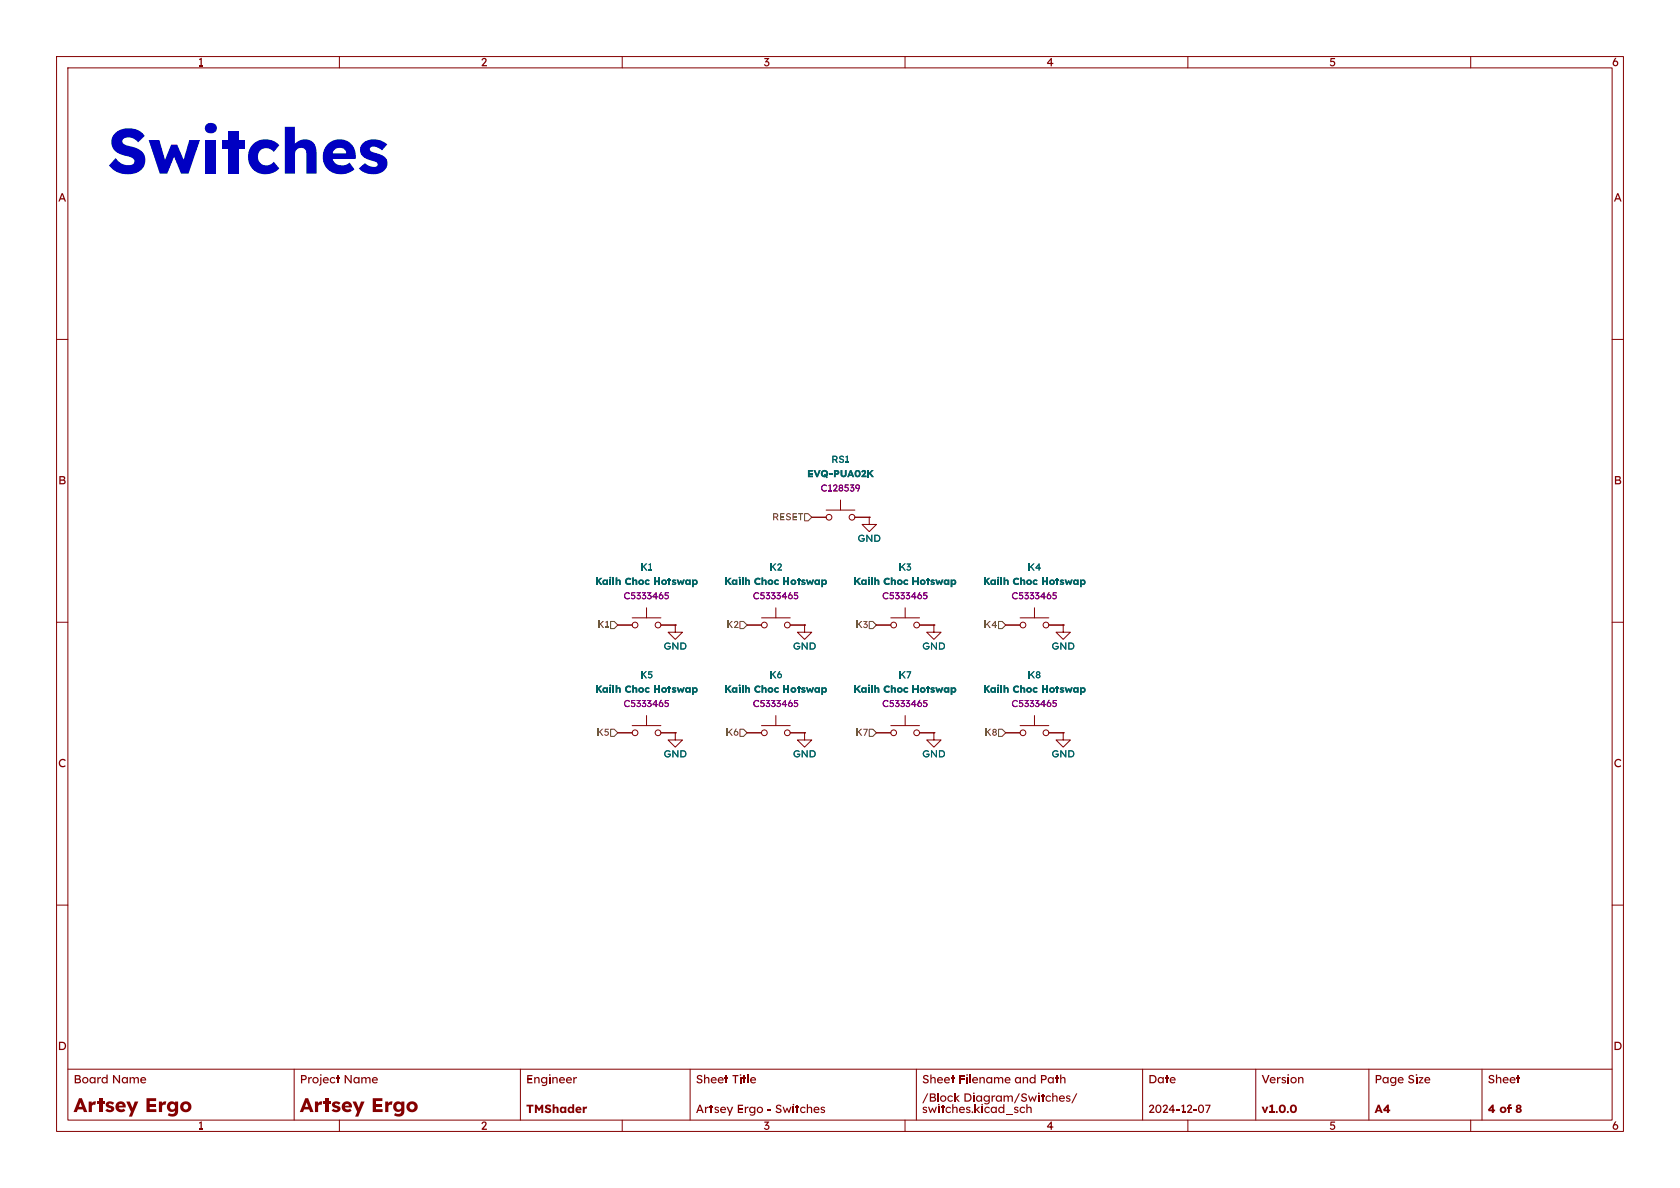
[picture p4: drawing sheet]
<svg xmlns="http://www.w3.org/2000/svg" width="297mm" height="210mm" viewBox="0 0 297 210" stroke-linecap="round" stroke-linejoin="round" font-family="sans-serif">
<path d="M10 10h277v190h-277zM12 12h273v186h-273zM60 10v2M110 10v2M160 10v2M210 10v2M260 10v2" fill="none" stroke="#840000" stroke-width=".18"/>
<path d="M235.2 10.3h.8v.2h-.6l-.1 .4a.45 .45 0 0 1 .7 0 .45 .45 0 0 1-.1 .7l-.4 .1a.25 .25 0 0 1-.3-.1 .25 .25 0 0 1 0-.3 .33 .33 0 0 0 .5 .2 .33 .33 0 0 0 .1-.5 .33 .33 0 0 0-.5 0l-.2-.1z" fill="#840000"/>
<path d="M60 198v2M110 198v2M160 198v2M210 198v2M260 198v2" fill="none" stroke="#840000" stroke-width=".18"/>
<path d="M235.2 198.3h.8v.2h-.6l-.1 .4a.45 .45 0 0 1 .7 .1 .45 .45 0 0 1-.1 .6l-.4 .1a.25 .25 0 0 1-.3-.1 .25 .25 0 0 1 0-.3 .33 .33 0 0 0 .5 .2 .33 .33 0 0 0 .1-.5 .33 .33 0 0 0-.5 0l-.2-.1z" fill="#840000"/>
<path d="M10 60h2M285 60h2M10 110h2M285 110h2M10 160h2M285 160h2M12 189h273" fill="none" stroke="#840000" stroke-width=".18"/>
<g fill="#840000">
<path d="M13.2 190l.9 .1 .2 .3-.2 .3a.42 .42 0 0 1 .2 .5 .42 .42 0 0 1-.5 .3h-.6v-.2h.6a.22 .22 0 0 0 .3-.2 .22 .22 0 0 0-.3-.2h-.4v.4h-.2v-.7h.7l.1-.1-.1-.2h-.5v.3h-.2z"/>
<path d="M14.7 190.5a.57 .57 0 0 1 .9 .2 .57 .57 0 0 1-.4 .8 .57 .57 0 0 1-.7-.5h.2a.34 .34 0 0 0 .5 .2 .34 .34 0 0 0 .1-.5 .34 .34 0 0 0-.6 .2l-.2 .1z"/>
<path d="M16 190.5l.3-.1 .4 .2v-.2h.2v1.1h-.2v-.2a.5 .5 0 0 1-.6 .2 .5 .5 0 0 1-.3-.5h.2a.34 .34 0 0 0 .5 .2 .34 .34 0 0 0 0-.5 .34 .34 0 0 0-.5 .2l-.2 .1z"/>
<path d="M17.2 190.4h.2v.4l.1-.3 .4-.1-.1 .2-.4 .2v.7h-.2z"/>
<path d="M18.1 190.5l.4-.1 .3 .1v-.5h.2v1.5h-.2v-.1a.51 .51 0 0 1-.6 .1 .51 .51 0 0 1-.3-.5h.3a.34 .34 0 0 0 .5 .2 .34 .34 0 0 0 0-.5 .34 .34 0 0 0-.5 .2l-.3 .1z"/>
<path d="M20 190h.2l.8 1.3v-1.3h.2v1.5h-.2l-.8-1.2v1.2h-.2z"/>
<path d="M21.7 190.5l.3-.1 .4 .2v-.2h.2v1.1h-.2v-.2a.5 .5 0 0 1-.6 .2 .5 .5 0 0 1-.3-.5h.2a.34 .34 0 0 0 .5 .2 .34 .34 0 0 0 .1-.5 .34 .34 0 0 0-.6 .2l-.2 .1z"/>
<path d="M22.9 190.4h.2v.3a.38 .38 0 0 1 .4-.3 .38 .38 0 0 1 .3 .3 .38 .38 0 0 1 .5-.3 .38 .38 0 0 1 .3 .4v.7h-.3v-.7l-.2-.2-.2 .1-.1 .8h-.2v-.8l-.3-.1-.2 .2v.7h-.2z"/>
<path d="M24.9 190.5a.53 .53 0 0 1 .7-.1 .53 .53 0 0 1 .2 .6h-.9v-.2l.7 .1a.36 .36 0 0 0-.5-.2 .36 .36 0 0 0-.1 .5 .36 .36 0 0 0 .5 .1l.2-.1 .1 .2a.59 .59 0 0 1-.8 0 .59 .59 0 0 1-.1-.9z"/>
</g>
<path d="M52 189v9" fill="none" stroke="#840000" stroke-width=".18"/>
<g fill="#840000">
<path d="M53.2 190h.6a.45 .45 0 0 1 .4 .5 .45 .45 0 0 1-.4 .4h-.4v.6h-.2v-.8h.7l.1-.2-.2-.2h-.4v.4h-.2z"/>
<path d="M54.5 190.4h.2v.4l.1-.3 .4-.1-.1 .2-.4 .2v.7h-.2z"/>
<path d="M55.4 190.5a.57 .57 0 0 1 .9 .2 .57 .57 0 0 1-.4 .8 .57 .57 0 0 1-.7-.5h.2a.34 .34 0 0 0 .6 .2 .34 .34 0 0 0 0-.6 .34 .34 0 0 0-.6 .3l-.2 .1z"/>
<path d="M56.6 190.4h.2v1.2l-.1 .3h-.3v-.1l.2-.2z"/>
<path d="M57.2 190.5a.53 .53 0 0 1 .6-.1 .53 .53 0 0 1 .3 .6h-.9v-.2l.7 .1a.36 .36 0 0 0-.5-.2 .36 .36 0 0 0-.2 .5 .36 .36 0 0 0 .5 .1l.3-.1 .1 .2a.59 .59 0 0 1-.9 0 .59 .59 0 0 1 0-.9z"/>
<path d="M58.5 190.5l.5-.1 .3 .2-.1 .2a.36 .36 0 0 0-.6-.1 .36 .36 0 0 0 0 .5 .36 .36 0 0 0 .6 0l.1 .1a.57 .57 0 0 1-.9 .1 .57 .57 0 0 1 .1-.9z"/>
<path d="M59.6 190.1h.2v1.4h-.2z"/>
<path d="M59.4 190.4h.7v.2h-.7z"/>
<path d="M60.9 190h.2l.9 1.3v-1.3h.2v1.5h-.2l-.9-1.2 .1 1.2h-.3z"/>
<path d="M62.6 190.5l.4-.1 .3 .2v-.2h.3v1.1h-.3v-.2a.5 .5 0 0 1-.5 .2 .5 .5 0 0 1-.3-.5h.2a.34 .34 0 0 0 .5 .2 .34 .34 0 0 0 0-.5 .34 .34 0 0 0-.5 .2l-.2 .1z"/>
<path d="M63.9 190.4h.2l-.1 .3a.38 .38 0 0 1 .4-.3 .38 .38 0 0 1 .4 .3 .38 .38 0 0 1 .4-.3 .38 .38 0 0 1 .3 .4v.7h-.2v-.7l-.2-.2-.3 .1v.8h-.2v-.8l-.3-.1-.2 .2v.7h-.2z"/>
<path d="M65.9 190.5a.53 .53 0 0 1 .6-.1 .53 .53 0 0 1 .3 .6h-.9l-.1-.2 .8 .1a.36 .36 0 0 0-.5-.2 .36 .36 0 0 0-.2 .5 .36 .36 0 0 0 .5 .1l.2-.1 .2 .2a.59 .59 0 0 1-.9 0 .59 .59 0 0 1 0-.9z"/>
<path d="M93.2 190h.9v.3h-.7v1h.7v.2h-.9z"/>
<path d="M93.3 190.6h.7v.3h-.7z"/>
<path d="M94.4 190.4h.3l-.1 .3a.4 .4 0 0 1 .5-.3 .4 .4 0 0 1 .3 .4v.7h-.2v-.8l-.3-.1-.2 .1v.8h-.3z"/>
<path d="M95.8 190.5l.4-.1 .3 .2v-.2h.3v1a.59 .59 0 0 1-.4 .6 .59 .59 0 0 1-.6-.1v-.2a.4 .4 0 0 0 .5 .1 .4 .4 0 0 0 .2-.5 .51 .51 0 0 1-.6 .2 .51 .51 0 0 1-.3-.5h.2a.35 .35 0 0 0 .6 .3 .35 .35 0 0 0 0-.6 .35 .35 0 0 0-.6 .2l-.2 .1z"/>
<path d="M97.1 190.4h.2v1.1h-.2z"/>
<path d="M97.6 190.4h.3l-.1 .3a.4 .4 0 0 1 .5-.3 .4 .4 0 0 1 .3 .4v.7h-.2v-.8l-.3-.1-.2 .1v.8h-.3z"/>
<path d="M99 190.5a.53 .53 0 0 1 .6-.1 .53 .53 0 0 1 .3 .6h-.9l-.1-.2 .8 .1a.36 .36 0 0 0-.5-.2 .36 .36 0 0 0-.2 .5 .36 .36 0 0 0 .5 .1l.2-.1 .1 .2a.59 .59 0 0 1-.8 0 .59 .59 0 0 1 0-.9z"/>
<path d="M100.2 190.5a.53 .53 0 0 1 .6-.1 .53 .53 0 0 1 .3 .6h-.9v-.2l.7 .1a.36 .36 0 0 0-.5-.2 .36 .36 0 0 0-.2 .5 .36 .36 0 0 0 .5 .1l.3-.1 .1 .2a.59 .59 0 0 1-.9 0 .59 .59 0 0 1 0-.9z"/>
<path d="M101.3 190.4h.3v.4l.1-.3 .3-.1v.2l-.4 .2v.7h-.3z"/>
<path d="M103 195.6h.3l.1 .4v-.3l.4-.1-.1 .4-.3 .1v.7h-.4z"/>
<circle cx="56.7" cy="190" r=".14"/>
<circle cx="97.2" cy="190" r=".14"/>
</g>
<path d="M92 189v9M122 189v9M162 189v9" fill="none" stroke="#840000" stroke-width=".18"/>
<g fill="#840000">
<path d="M123.3 190.1a.61 .61 0 0 1 .9 .2l-.2 .1a.28 .28 0 0 0-.3-.2 .28 .28 0 0 0-.2 .4 .48 .48 0 0 1 .6 .3 .48 .48 0 0 1-.2 .6h-.5l-.3-.3 .2-.1 .2 .2a.27 .27 0 0 0 .5-.2 .27 .27 0 0 0-.4-.2 .41 .41 0 0 1-.4-.3 .41 .41 0 0 1 .1-.5z"/>
<path d="M124.5 190h.2l-.1 .7a.4 .4 0 0 1 .5-.3 .4 .4 0 0 1 .3 .4v.7h-.2v-.8l-.2-.1-.3 .1v.8h-.2z"/>
<path d="M125.8 190.5a.53 .53 0 0 1 .6-.1 .53 .53 0 0 1 .3 .6h-.9v-.2l.7 .1a.36 .36 0 0 0-.5-.2 .36 .36 0 0 0-.2 .5 .36 .36 0 0 0 .5 .1l.3-.1 .1 .2a.59 .59 0 0 1-.9 0 .59 .59 0 0 1 0-.9z"/>
<path d="M127 190.5a.53 .53 0 0 1 .7-.1 .53 .53 0 0 1 .2 .6h-.9v-.2l.7 .1a.36 .36 0 0 0-.5-.2 .36 .36 0 0 0-.1 .5 .36 .36 0 0 0 .5 .1l.2-.1 .1 .2a.59 .59 0 0 1-.8 0 .59 .59 0 0 1-.1-.9z"/>
<path d="M128.3 190.1h.2v1.4h-.2z"/>
<path d="M128.1 190.4h.7v.2h-.7z"/>
<path d="M129.5 190h1v.3h-.4v1.2h-.2v-1.2h-.4z"/>
<path d="M130.8 190.4h.2v1.1h-.2z"/>
<path d="M131.5 190.1h.2v1.4h-.2z"/>
<path d="M131.3 190.4h.7v.2h-.7z"/>
<path d="M132.2 190h.2v1.5h-.2z"/>
<path d="M132.8 190.5a.53 .53 0 0 1 .6-.1 .53 .53 0 0 1 .3 .6h-.9l-.1-.2 .7 .1a.36 .36 0 0 0-.4-.2 .36 .36 0 0 0-.2 .5 .36 .36 0 0 0 .5 .1l.2-.1 .1 .2a.59 .59 0 0 1-.8 0 .59 .59 0 0 1 0-.9z"/>
<path d="M181.4 195.2h.3l-.1 .7a.4 .4 0 0 1 .5-.3 .4 .4 0 0 1 .3 .5v.7h-.2v-.9l-.3-.1-.2 .2v.8h-.3z"/>
<path d="M163.3 190.1a.61 .61 0 0 1 .9 .2l-.2 .1a.28 .28 0 0 0-.3-.2 .28 .28 0 0 0-.2 .4 .48 .48 0 0 1 .6 .3 .48 .48 0 0 1-.2 .6h-.5l-.3-.3 .2-.1 .2 .2a.27 .27 0 0 0 .5-.2 .27 .27 0 0 0-.4-.2 .41 .41 0 0 1-.4-.3 .41 .41 0 0 1 .1-.5z"/>
<path d="M164.5 190h.2l-.1 .7a.4 .4 0 0 1 .5-.3 .4 .4 0 0 1 .3 .4v.7h-.2v-.8l-.2-.1-.3 .1v.8h-.2z"/>
<path d="M165.8 190.5a.53 .53 0 0 1 .6-.1 .53 .53 0 0 1 .3 .6h-.9v-.2l.7 .1a.36 .36 0 0 0-.5-.2 .36 .36 0 0 0-.2 .5 .36 .36 0 0 0 .5 .1l.3-.1 .1 .2a.59 .59 0 0 1-.9 0 .59 .59 0 0 1 0-.9z"/>
<path d="M167 190.5a.53 .53 0 0 1 .7-.1 .53 .53 0 0 1 .2 .6h-.9v-.2l.7 .1a.36 .36 0 0 0-.5-.2 .36 .36 0 0 0-.1 .5 .36 .36 0 0 0 .5 .1l.2-.1 .1 .2a.59 .59 0 0 1-.8 0 .59 .59 0 0 1-.1-.9z"/>
<path d="M168.3 190.1h.2v1.4h-.2z"/>
<path d="M168.1 190.4h.7v.2h-.7z"/>
<path d="M169.6 190h.2v1.5h-.2z"/>
<path d="M169.7 190.7h.8v.2h-.8z"/>
<path d="M169.7 190h.9v.3h-.9z"/>
<path d="M170.9 190.4h.2v1.1h-.2z"/>
<path d="M171.4 190h.2v1.5h-.2z"/>
<path d="M172 190.5a.53 .53 0 0 1 .6-.1 .53 .53 0 0 1 .3 .6h-.9v-.2l.7 .1a.36 .36 0 0 0-.5-.2 .36 .36 0 0 0-.2 .5 .36 .36 0 0 0 .5 .1l.3-.1 .1 .2a.59 .59 0 0 1-.9 0 .59 .59 0 0 1 0-.9z"/>
<path d="M173.1 190.4h.3l-.1 .3a.4 .4 0 0 1 .5-.3 .4 .4 0 0 1 .3 .4v.7h-.2v-.8l-.2-.1-.3 .1v.8h-.3z"/>
<path d="M174.5 190.5l.3-.1 .4 .2v-.2h.2v1.1h-.2v-.2a.5 .5 0 0 1-.6 .2 .5 .5 0 0 1-.3-.5h.2a.33 .33 0 0 0 .5 .2 .33 .33 0 0 0 .1-.5 .33 .33 0 0 0-.6 .2l-.2 .1z"/>
<path d="M175.7 190.4h.2v.3a.38 .38 0 0 1 .4-.3 .38 .38 0 0 1 .3 .3 .37 .37 0 0 1 .5-.3 .37 .37 0 0 1 .3 .4v.7h-.3v-.7l-.2-.2-.2 .1v.8h-.3v-.8l-.3-.1-.2 .2v.7h-.2z"/>
<path d="M177.7 190.5a.53 .53 0 0 1 .7-.1 .53 .53 0 0 1 .3 .6h-1v-.2l.7 .1a.36 .36 0 0 0-.5-.2 .36 .36 0 0 0-.1 .5 .36 .36 0 0 0 .5 .1l.2-.1 .1 .2a.59 .59 0 0 1-.8 0 .59 .59 0 0 1-.1-.9z"/>
<path d="M179.6 190.5l.3-.1 .4 .2v-.2h.2v1.1h-.2v-.2a.5 .5 0 0 1-.6 .2 .5 .5 0 0 1-.3-.5h.2a.34 .34 0 0 0 .5 .2 .34 .34 0 0 0 0-.5 .34 .34 0 0 0-.5 .2l-.2 .1z"/>
<path d="M180.8 190.4h.2v.3a.4 .4 0 0 1 .5-.3 .4 .4 0 0 1 .3 .4v.7h-.3v-.8l-.2-.1-.3 .1v.8h-.2z"/>
<path d="M182.1 190.5l.4-.1 .4 .1v-.5h.2v1.5h-.2v-.1a.51 .51 0 0 1-.6 .1 .51 .51 0 0 1-.3-.5h.2a.34 .34 0 0 0 .5 .2 .34 .34 0 0 0 0-.5 .34 .34 0 0 0-.5 .2l-.2 .1z"/>
<path d="M184 190h.6a.45 .45 0 0 1 .5 .5 .45 .45 0 0 1-.5 .4h-.3v.6h-.3v-.8h.7l.1-.2-.1-.2h-.4v.4h-.3z"/>
<path d="M185.4 190.5l.3-.1 .4 .2v-.2h.2v1.1h-.2v-.2a.5 .5 0 0 1-.6 .2 .5 .5 0 0 1-.3-.5h.2a.34 .34 0 0 0 .5 .2 .34 .34 0 0 0 .1-.5 .34 .34 0 0 0-.6 .2l-.2 .1z"/>
<path d="M186.7 190.1h.3v1.4h-.3z"/>
<path d="M186.5 190.4h.7v.2h-.7z"/>
<path d="M187.4 190h.2v.7a.4 .4 0 0 1 .5-.3 .4 .4 0 0 1 .3 .4v.7h-.2l-.1-.8-.2-.1-.2 .1-.1 .8h-.2z"/>
<path d="M168.9 194.2l.5-.6h.3l-.8 .8z"/>
<path d="M169 194.3l.1-.2 .6 .7h-.3z"/>
<path d="M188.5 193.8l.4-.2 .4 .2-.2 .1h-.1a.2 .2 0 0 0-.2-.1 .2 .2 0 0 0-.1 .3 .2 .2 0 0 0 .3 0 .38 .38 0 0 1 .2 .6 .38 .38 0 0 1-.7 0l-.1-.1 .2-.1 .1 .1a.19 .19 0 0 0 .2 0 .19 .19 0 0 0 .1-.2l-.5-.3z"/>
<path d="M190.2 193.3h.3l-.9 1.7h-.2z"/>
<circle cx="130.9" cy="190" r=".14"/>
<circle cx="171" cy="190" r=".14"/>
</g>
<path d="M202 189v9" fill="none" stroke="#840000" stroke-width=".18"/>
<g fill="#840000">
<path d="M203.2 190h.6a.74 .74 0 0 1 .7 .8 .74 .74 0 0 1-.7 .7h-.6v-.2h.6a.52 .52 0 0 0 .4-.5 .52 .52 0 0 0-.4-.6h-.4v1.1h-.2z"/>
<path d="M204.8 190.5l.4-.1 .3 .2v-.2h.2v1.1h-.2v-.2a.5 .5 0 0 1-.6 .2 .5 .5 0 0 1-.2-.6h.2a.34 .34 0 0 0 .5 .3 .34 .34 0 0 0 0-.5 .34 .34 0 0 0-.5 .2h-.2z"/>
<path d="M206.2 190.1h.2v1.4h-.2z"/>
<path d="M206 190.4h.7v.2h-.7z"/>
<path d="M206.9 190.5a.53 .53 0 0 1 .7-.1 .53 .53 0 0 1 .2 .6h-.9v-.2l.7 .1a.36 .36 0 0 0-.5-.2 .36 .36 0 0 0-.1 .5 .36 .36 0 0 0 .5 .1l.2-.1 .1 .2a.59 .59 0 0 1-.8 0 .59 .59 0 0 1-.1-.9z"/>
</g>
<path d="M222 189v9M242 189v9" fill="none" stroke="#840000" stroke-width=".18"/>
<g fill="#840000">
<path d="M223.1 190h.2l.4 1.3 .5-1.3h.3l-.6 1.5h-.3z"/>
<path d="M224.6 190.5a.53 .53 0 0 1 .6-.1 .53 .53 0 0 1 .3 .6h-.9v-.2l.7 .1a.36 .36 0 0 0-.5-.2 .36 .36 0 0 0-.2 .5 .36 .36 0 0 0 .5 .1l.3-.1 .1 .2a.59 .59 0 0 1-.9 0 .59 .59 0 0 1 0-.9z"/>
<path d="M225.8 190.4h.2v.3l.1-.2 .3-.1v.2l-.4 .2v.7h-.2z"/>
<path d="M226.6 190.5l.4-.1 .4 .2-.2 .1v-.1a.2 .2 0 0 0-.3-.1 .2 .2 0 0 0-.1 .3 .2 .2 0 0 0 .3 .1 .38 .38 0 0 1 .2 .6 .38 .38 0 0 1-.6-.1l-.2-.1 .2-.1 .1 .1a.19 .19 0 0 0 .3 0 .19 .19 0 0 0 0-.2l-.5-.2z"/>
<path d="M227.6 190.4h.3v1.1h-.3z"/>
<path d="M228.3 190.5a.57 .57 0 0 1 .9 .2 .57 .57 0 0 1-.4 .8 .57 .57 0 0 1-.7-.6h.2a.34 .34 0 0 0 .6 .3 .34 .34 0 0 0 0-.6 .34 .34 0 0 0-.6 .3h-.2z"/>
<path d="M229.5 190.4h.2v.2a.4 .4 0 0 1 .4-.2 .4 .4 0 0 1 .3 .4v.7h-.2v-.8l-.2-.1-.3 .1v.8h-.2z"/>
<circle cx="227.7" cy="190" r=".14"/>
</g>
<path d="M262 189v9" fill="none" stroke="#840000" stroke-width=".18"/>
<g fill="#840000">
<path d="M243.2 190h.6a.45 .45 0 0 1 .4 .5 .45 .45 0 0 1-.4 .4h-.4v.6h-.2v-.8h.7l.1-.2-.2-.2-.4-.1v.5h-.2z"/>
<path d="M244.6 190.5l.3-.1 .4 .2v-.2h.2v1.1h-.2v-.2a.5 .5 0 0 1-.6 .2 .5 .5 0 0 1-.3-.6h.2a.34 .34 0 0 0 .5 .3 .34 .34 0 0 0 0-.5 .34 .34 0 0 0-.5 .2h-.2z"/>
<path d="M245.9 190.5l.4-.1 .3 .1v-.1h.3v1a.59 .59 0 0 1-.4 .6 .59 .59 0 0 1-.6-.1v-.2a.4 .4 0 0 0 .5 .1 .4 .4 0 0 0 .2-.5 .51 .51 0 0 1-.6 .2 .51 .51 0 0 1-.3-.6h.2a.35 .35 0 0 0 .6 .3 .35 .35 0 0 0 0-.6 .35 .35 0 0 0-.6 .3h-.2z"/>
<path d="M247.2 190.5a.53 .53 0 0 1 .7-.1 .53 .53 0 0 1 .2 .6h-.9v-.2l.7 .1a.36 .36 0 0 0-.5-.2 .36 .36 0 0 0-.1 .5 .36 .36 0 0 0 .5 .1l.2-.1 .1 .2a.59 .59 0 0 1-.8 0 .59 .59 0 0 1-.1-.9z"/>
<path d="M249.1 190.1a.61 .61 0 0 1 .9 .2l-.2 .1a.28 .28 0 0 0-.3-.2 .28 .28 0 0 0-.1 .4 .48 .48 0 0 1 .6 .2 .48 .48 0 0 1-.2 .7h-.5l-.4-.3 .2-.1 .2 .2a.27 .27 0 0 0 .5-.2 .27 .27 0 0 0-.4-.2 .41 .41 0 0 1-.4-.3 .41 .41 0 0 1 .1-.5z"/>
<path d="M250.3 190.4h.2v1.1h-.2z"/>
<path d="M250.8 190.4h.8v.2l-.5 .7h.5v.2h-.8v-.2l.6-.7h-.6z"/>
<path d="M252 190.5a.53 .53 0 0 1 .6-.1 .53 .53 0 0 1 .3 .6h-.9l-.1-.2 .7 .1a.36 .36 0 0 0-.4-.2 .36 .36 0 0 0-.2 .5 .36 .36 0 0 0 .5 .1l.2-.1 .1 .2a.59 .59 0 0 1-.8 0 .59 .59 0 0 1 0-.9z"/>
<path d="M263.3 190.1a.61 .61 0 0 1 .9 .2l-.2 .1a.28 .28 0 0 0-.3-.2 .28 .28 0 0 0-.2 .4 .48 .48 0 0 1 .6 .3 .48 .48 0 0 1-.2 .6h-.5l-.3-.3 .2-.1 .2 .2a.27 .27 0 0 0 .5-.2 .27 .27 0 0 0-.4-.2 .41 .41 0 0 1-.4-.3 .41 .41 0 0 1 .1-.5z"/>
<path d="M264.5 189.9h.2l-.1 .7a.4 .4 0 0 1 .5-.2 .4 .4 0 0 1 .3 .4v.7h-.2v-.8l-.2-.1-.3 .1v.8h-.2z"/>
<path d="M265.8 190.5a.53 .53 0 0 1 .6-.1 .53 .53 0 0 1 .3 .6h-.9v-.2l.7 .1a.36 .36 0 0 0-.5-.2 .36 .36 0 0 0-.2 .5 .36 .36 0 0 0 .5 .1l.3-.1 .1 .2a.59 .59 0 0 1-.9 0 .59 .59 0 0 1 0-.9z"/>
<path d="M267 190.5a.53 .53 0 0 1 .7-.1 .53 .53 0 0 1 .2 .6h-.9v-.2l.7 .1a.36 .36 0 0 0-.5-.2 .36 .36 0 0 0-.1 .5 .36 .36 0 0 0 .4 .1l.3-.1 .1 .2a.59 .59 0 0 1-.8 0 .59 .59 0 0 1-.1-.9z"/>
<path d="M268.3 190.1h.2v1.4h-.2z"/>
<path d="M268.1 190.4h.7v.2h-.7z"/>
<circle cx="250.4" cy="190" r=".14"/>
</g>
<g fill="none" stroke="#840000" stroke-width=".18">
<path d="M109.2 110.5h2.6M111.8 109.2h5M114.3 107.4v1.8M116.8 110.5h2.6"/>
<circle cx="112.3" cy="110.5" r=".51"/>
<circle cx="116.3" cy="110.5" r=".51"/>
</g>
<circle cx="107.9" cy="102.1" r=".16" fill="#006464"/>
<g fill="none" stroke="#840000" stroke-width=".18">
<path d="M109.2 129.5h2.6M111.8 128.3h5M114.3 126.5v1.8M116.8 129.5h2.6"/>
<circle cx="112.3" cy="129.5" r=".51"/>
<circle cx="116.3" cy="129.5" r=".51"/>
</g>
<circle cx="107.9" cy="121.2" r=".16" fill="#006464"/>
<g fill="none" stroke="#840000" stroke-width=".18">
<path d="M119.4 110.5v1.3h1.2l-1.2 1.2-1.3-1.2h1.3M119.4 110.5h.1M132.1 129.5h2.5M134.6 128.3h5.1M137.2 126.5v1.8M139.7 129.5h2.5M142.2 129.5v1.3h1.3l-1.3 1.3-1.2-1.3h1.2M142.2 129.5h.1"/>
<circle cx="135.1" cy="129.5" r=".51"/>
<circle cx="139.2" cy="129.5" r=".51"/>
</g>
<circle cx="130.7" cy="121.2" r=".16" fill="#006464"/>
<g fill="none" stroke="#840000" stroke-width=".18">
<path d="M154.9 110.5h2.6M157.5 109.2h5.1M160 107.4v1.8M162.6 110.5h2.5M165.1 110.5v1.3h1.3l-1.3 1.2-1.3-1.2h1.3M165.1 110.5h.1M119.4 129.5v1.3h1.2l-1.2 1.3-1.3-1.3h1.3M119.4 129.5h.1M165.1 129.5v1.3h1.3l-1.3 1.3-1.3-1.3h1.3M165.1 129.5h.1"/>
<circle cx="158" cy="110.5" r=".51"/>
<circle cx="162.1" cy="110.5" r=".51"/>
</g>
<circle cx="153.6" cy="102.1" r=".16" fill="#006464"/>
<g fill="none" stroke="#840000" stroke-width=".18">
<path d="M154.9 129.5h2.6M157.5 128.3h5.1M160 126.5v1.8M162.6 129.5h2.5"/>
<circle cx="158" cy="129.5" r=".51"/>
<circle cx="162.1" cy="129.5" r=".51"/>
</g>
<circle cx="153.6" cy="121.2" r=".16" fill="#006464"/>
<g fill="none" stroke="#840000" stroke-width=".18">
<path d="M177.8 110.5h2.5M180.3 109.2h5.1M182.9 107.4v1.8M185.4 110.5h2.6"/>
<circle cx="180.8" cy="110.5" r=".51"/>
<circle cx="184.9" cy="110.5" r=".51"/>
</g>
<circle cx="176.5" cy="102.1" r=".16" fill="#006464"/>
<g fill="none" stroke="#840000" stroke-width=".18">
<path d="M177.8 129.5h2.5M180.3 128.3h5.1M182.9 126.5v1.8M185.4 129.5h2.6M188 129.5v1.3h1.2l-1.2 1.3-1.3-1.3h1.3M188 129.5h.1"/>
<circle cx="180.8" cy="129.5" r=".51"/>
<circle cx="184.9" cy="129.5" r=".51"/>
</g>
<circle cx="176.5" cy="121.2" r=".16" fill="#006464"/>
<g fill="none" stroke="#840000" stroke-width=".18">
<path d="M132.1 110.5h2.5M134.6 109.2h5.1M137.2 107.4v1.8M139.7 110.5h2.5M188 110.5v1.3h1.2l-1.2 1.2-1.3-1.2h1.3M188 110.5h.1"/>
<circle cx="135.1" cy="110.5" r=".51"/>
<circle cx="139.2" cy="110.5" r=".51"/>
</g>
<circle cx="130.7" cy="102.1" r=".16" fill="#006464"/>
<g fill="none" stroke="#840000" stroke-width=".18">
<path d="M143.5 91.4h2.5M146 90.2h5.1M148.6 88.4v1.8M151.1 91.4h2.6M153.7 91.4v1.3h1.2l-1.2 1.3-1.3-1.3h1.3M153.7 91.4h.1M142.2 110.5v1.3h1.3l-1.3 1.2-1.2-1.2h1.2M142.2 110.5h.1"/>
<circle cx="146.6" cy="91.4" r=".51"/>
<circle cx="150.6" cy="91.4" r=".51"/>
</g>
<path d="M142.2 90.8h.7l.6 .6-.6 .7h-.7zM107.9 109.9h.7l.6 .6-.6 .6h-.7zM130.8 109.9h.6l.7 .6-.7 .6h-.6zM153.7 109.9h.6l.6 .6-.6 .6h-.6zM176.5 109.9h.7l.6 .6-.6 .6h-.7zM107.9 128.9h.7l.6 .6-.6 .7h-.7zM130.8 128.9h.6l.7 .6-.7 .7h-.6zM153.7 128.9h.6l.6 .6-.6 .7h-.6zM176.5 128.9h.7l.6 .6-.6 .7h-.7z" fill="none" stroke="#725600" stroke-width=".18"/>
<g fill="#0000c2">
<path d="M20.4 23.5a3.7 3.7 0 0 1 5.2 .5l-1.2 1.2a1.96 1.96 0 0 0-2.7-.6 .74 .74 0 0 0 .8 1.1 4.2 4.2 0 0 1 3 1.6 2.5 2.5 0 0 1-2.5 3.5 4.1 4.1 0 0 1-3.7-1.6l1.1-1.3a2.42 2.42 0 0 0 3.3 1 .71 .71 0 0 0-.6-1.1l-.4-.1a3.6 3.6 0 0 1-2.9-1.7 2.21 2.21 0 0 1 .6-2.5z"/>
<path d="M26.3 24.8l1.9-.1 1.1 3.9h-.3l1.3-3h1l1.3 3h-.2l1.1-3.8h1.8l-2 5.9h-1.3l-1.3-3.2h.1l-1.2 3.2h-1.4z"/>
<path d="M36.4 24.8h1.8v5.9h-1.8z"/>
<path d="M36.5 22a1.07 1.07 0 0 1 1.3-.2 1.07 1.07 0 0 1 .5 1.2 1.07 1.07 0 0 1-1.4 .5 1.07 1.07 0 0 1-.6-1.2z"/>
<path d="M40.3 23.2h1.8v7.5h-1.8z"/>
<path d="M39.3 24.8h4v1.5h-4z"/>
<path d="M44.7 25.5a3.3 3.3 0 0 1 4.7 .2l-1 1.2a1.54 1.54 0 0 0-2.3-.3 1.54 1.54 0 0 0 0 2.3 1.54 1.54 0 0 0 2.3-.3l1 1.2a3.2 3.2 0 0 1-4.6 .2 3.2 3.2 0 0 1-.1-4.5z"/>
<path d="M50.4 22.4h1.7v3.6l-.3 .1a2.21 2.21 0 0 1 1.8-1.4 2.21 2.21 0 0 1 2.1 1l.3 1.3v3.7h-1.8v-3.5a1.01 1.01 0 0 0-1-1.1 1.01 1.01 0 0 0-1 1v3.6h-1.8z"/>
<path d="M57.9 25.5a2.92 2.92 0 0 1 3.5-.6 2.92 2.92 0 0 1 1.5 3.2h-4.8l-.2-1h3.5l-.2 .2a1.26 1.26 0 0 0-1.4-1.2 1.26 1.26 0 0 0-1.1 1.5 1.78 1.78 0 0 0 1.2 1.6 1.78 1.78 0 0 0 1.9-.5l.9 1.2a3.5 3.5 0 0 1-5.4-.9 3.3 3.3 0 0 1 .6-3.5z"/>
<path d="M64.1 25.4a3.4 3.4 0 0 1 4.4 .1l-1 1.1a1.94 1.94 0 0 0-2-.6 .42 .42 0 0 0 .1 .8 7.3 7.3 0 0 1 2.5 1.1 1.87 1.87 0 0 1 .1 1.9 1.87 1.87 0 0 1-1.7 1 3.5 3.5 0 0 1-3.1-1l1.1-1a2 2 0 0 0 2.1 .6l.2-.4a1.52 1.52 0 0 0-1.2-.6 2.01 2.01 0 0 1-1.9-2.3z"/>
</g>
<circle cx="107.9" cy="102.1" r=".16" fill="#006464"/>
<path d="M109.2 110.5h2.6M116.8 110.5h2.6" fill="none" stroke="#840000" stroke-width=".18"/>
<circle cx="107.9" cy="121.2" r=".16" fill="#006464"/>
<path d="M119.4 110.5h.1M109.2 129.5h2.6M116.8 129.5h2.6M142.2 129.5h.1" fill="none" stroke="#840000" stroke-width=".18"/>
<circle cx="130.7" cy="121.2" r=".16" fill="#006464"/>
<path d="M165.1 110.5h.1M119.4 129.5h.1M132.1 129.5h2.5M139.7 129.5h2.5M165.1 129.5h.1" fill="none" stroke="#840000" stroke-width=".18"/>
<circle cx="153.6" cy="102.1" r=".16" fill="#006464"/>
<path d="M154.9 110.5h2.6M162.6 110.5h2.5" fill="none" stroke="#840000" stroke-width=".18"/>
<circle cx="153.6" cy="121.2" r=".16" fill="#006464"/>
<path d="M154.9 129.5h2.6M162.6 129.5h2.5" fill="none" stroke="#840000" stroke-width=".18"/>
<circle cx="176.5" cy="102.1" r=".16" fill="#006464"/>
<path d="M177.8 110.5h2.5M185.4 110.5h2.6M188 129.5h.1" fill="none" stroke="#840000" stroke-width=".18"/>
<circle cx="176.5" cy="121.2" r=".16" fill="#006464"/>
<path d="M188 110.5h.1M177.8 129.5h2.5M185.4 129.5h2.6" fill="none" stroke="#840000" stroke-width=".18"/>
<circle cx="130.7" cy="102.1" r=".16" fill="#006464"/>
<path d="M143.5 91.4h2.5M151.1 91.4h2.6M153.7 91.4h.1M132.1 110.5h2.5M139.7 110.5h2.5M142.2 110.5h.1" fill="none" stroke="#840000" stroke-width=".18"/>
<g font-size="3.5" fill="#840000">
<text x="13" y="197">Artsey Ergo</text>
<text x="53" y="197">Artsey Ergo</text>
</g>
<g font-size="2.1" fill="#840000">
<text x="35" y="12.4">1</text>
<text x="85" y="12.4">2</text>
<text x="135" y="12.4">3</text>
<text x="185" y="12.4">4</text>
<text x="285" y="12.4">6</text>
<text x="10.3" y="36.3">A</text>
<text x="285.3" y="36.3">A</text>
<text x="10.3" y="86.3">B</text>
<text x="285.3" y="86.3">B</text>
<text x="10.3" y="136.3">C</text>
<text x="285.3" y="136.3">C</text>
<text x="10.2" y="186.3">D</text>
<text x="285.2" y="186.3">D</text>
<text x="93" y="197">TMShader</text>
<text x="123" y="197">Artsey Ergo - Switches</text>
<text x="163" y="197">switches.kicad_sch</text>
<text x="163" y="195">/Block</text>
<text x="170.3" y="195">Diagram/Switches/</text>
<text x="203" y="197">2024-12-07</text>
<text x="223" y="197">v1.0.0</text>
<text x="243" y="197">A4</text>
<text x="263" y="197">4 of 8</text>
<text x="35" y="200.4">1</text>
<text x="85" y="200.4">2</text>
<text x="135" y="200.4">3</text>
<text x="185" y="200.4">4</text>
<text x="285" y="200.4">6</text>
</g>
<g font-size="1.8" fill="#006464">
<text x="147" y="82.4">RS1</text>
<text x="142.7" y="84.9">EVQ-PUA02K</text>
<text x="113.2" y="101.5">K1</text>
<text x="136" y="101.5">K2</text>
<text x="151.6" y="96.4">GND</text>
<text x="158.9" y="101.5">K3</text>
<text x="181.7" y="101.5">K4</text>
<text x="105.2" y="104">Kailh Choc Hotswap</text>
<text x="128.1" y="104">Kailh Choc Hotswap</text>
<text x="150.9" y="104">Kailh Choc Hotswap</text>
<text x="173.8" y="104">Kailh Choc Hotswap</text>
<text x="117.3" y="115.4">GND</text>
<text x="140.2" y="115.4">GND</text>
<text x="163" y="115.4">GND</text>
<text x="185.9" y="115.4">GND</text>
<text x="105.2" y="123">Kailh Choc Hotswap</text>
<text x="113.1" y="120.5">K5</text>
<text x="128.1" y="123">Kailh Choc Hotswap</text>
<text x="136" y="120.5">K6</text>
<text x="150.9" y="123">Kailh Choc Hotswap</text>
<text x="158.9" y="120.5">K7</text>
<text x="173.8" y="123">Kailh Choc Hotswap</text>
<text x="181.7" y="120.5">K8</text>
<text x="117.3" y="134.5">GND</text>
<text x="140.2" y="134.5">GND</text>
<text x="163" y="134.5">GND</text>
<text x="185.9" y="134.5">GND</text>
</g>
<g font-size="1.8" fill="#840084">
<text x="145.1" y="87.5">C128539</text>
<text x="110.2" y="106.5">C5333465</text>
<text x="133.1" y="106.5">C5333465</text>
<text x="155.9" y="106.5">C5333465</text>
<text x="178.8" y="106.5">C5333465</text>
<text x="110.2" y="125.6">C5333465</text>
<text x="133.1" y="125.6">C5333465</text>
<text x="155.9" y="125.6">C5333465</text>
<text x="178.8" y="125.6">C5333465</text>
</g>
<g font-size="1.8" fill="#725600">
<text x="136.5" y="92.6">RESET</text>
<text x="105.6" y="111.6">K1</text>
<text x="128.3" y="111.6">K2</text>
<text x="151.2" y="111.6">K3</text>
<text x="173.9" y="111.6">K4</text>
<text x="105.4" y="130.7">K5</text>
<text x="128.3" y="130.7">K6</text>
<text x="151.2" y="130.7">K7</text>
<text x="174" y="130.7">K8</text>
</g>
</svg>
